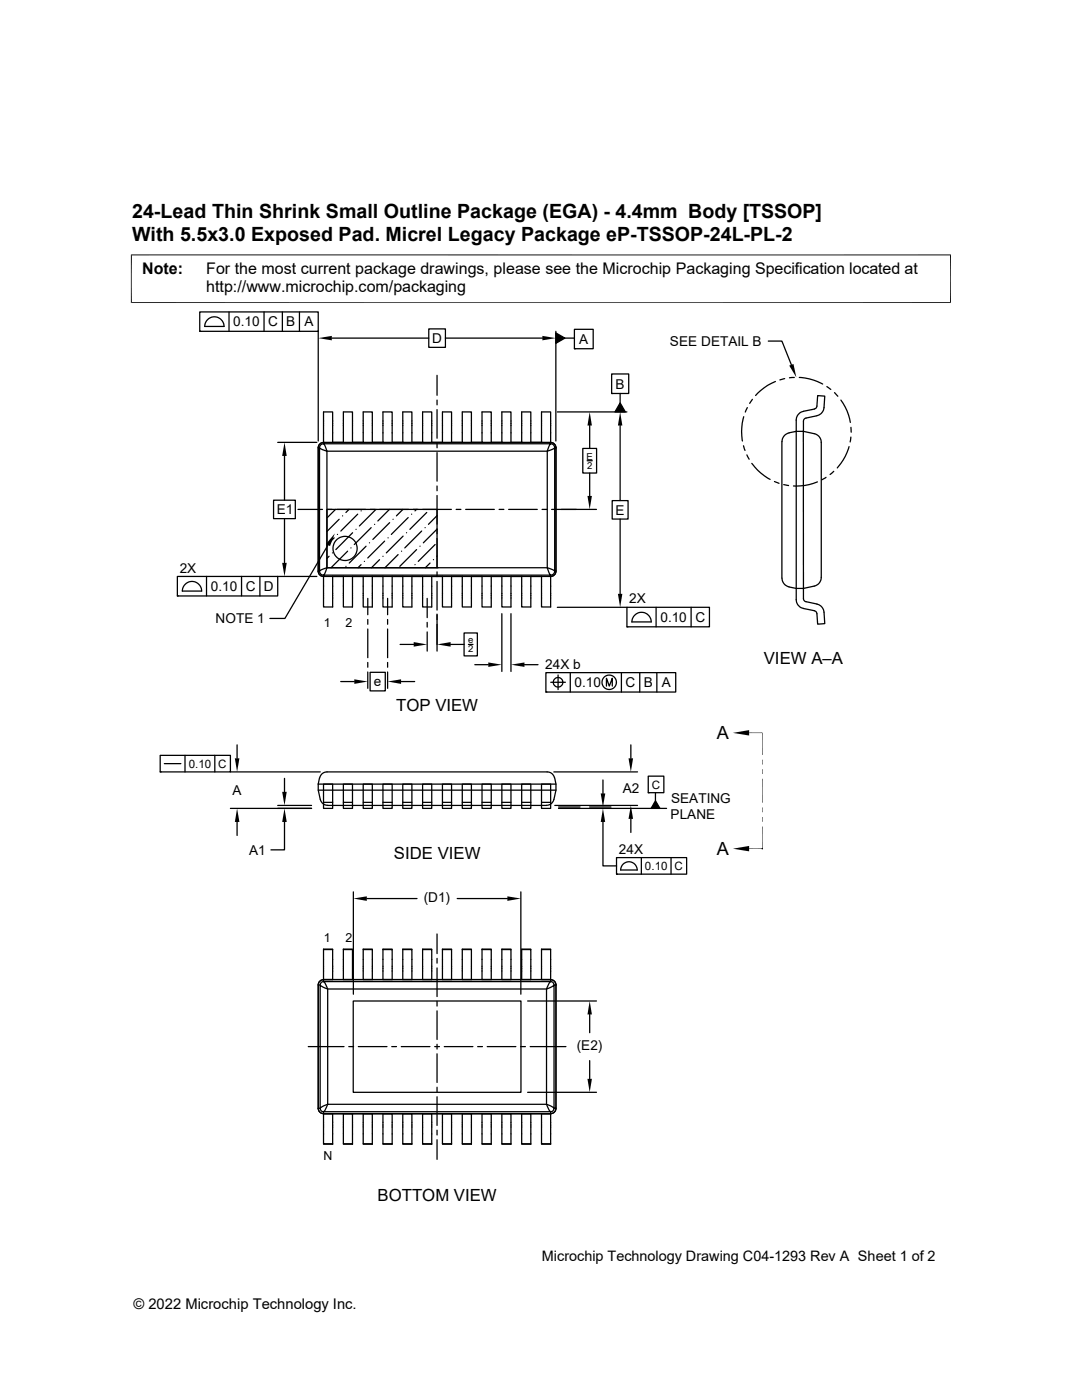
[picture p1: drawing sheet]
<svg xmlns="http://www.w3.org/2000/svg" width="216mm" height="279mm" viewBox="0 0 216 279" stroke-linecap="round" stroke-linejoin="round" font-family="sans-serif">
<g fill="none" stroke="#000" stroke-width=".25">
<path d="M39.9 62.3h23.6v3.8h-23.6zM39.9 66.1h.1M44.7 65.2a1.93 1.93 0 0 0-1.9-2 1.93 1.93 0 0 0-1.9 2h3.8M45.7 62.3v3.8M52.7 62.3v3.8M56.3 62.3v3.8M59.8 62.3v3.8M63.5 66.1v21.9M66.2 67.5h19.4M85.6 65.6h3.3v3.7h-3.3zM87.2 74.9v4M87.2 79.8v1"/>
<path d="M88.9 67.5h19.3M110.9 66.4l1.8 1.1-1.8 1zM110.9 66.1v21.9M112.7 67.5h1.9M114.6 65.7h3.8v3.9h-3.8zM114.6 69.6h.1M122 74.6h3.5v3.9h-3.5zM122 78.5h.1M123.7 78.5v1.9M150.1 79.7l-.5 .8M153.3 68.1h2.7l1.9 4.7M154.7 76.1a10.8 10.8 0 0 0-3.9 2.8"/>
<path d="M156.6 75.6l-1 .2M158.5 75.3l-1 .1M159.5 75.3l2 .3 2.6 1M165 77.2l.8 .5M166.5 78.4l.7 .7M167.8 79.8l1.2 2.2 .7 2.3M54.6 99.8h4.3v3.7h-4.3zM55.4 88.3h7.8M56.8 91v8.8M63.8 89.4l1.4 .6v23.3l-1.4 .7zM64 88.5l.6-.2v.3l-.5 .1-.3 .7h-.3v24.6v-24.6l.2-.6zM64.6 82.2h1.8v6.1h-1.8z"/>
<path d="M64.6 88.6h45.3l-.7 1.4h-44zM66.4 88.3h2.1M68.5 82.2h1.8v6.1h-1.8zM70.3 88.3h2.2M72.5 82.2h1.8v6.1h-1.8zM74.3 88.3h2.1M76.4 82.2h1.9v6.1h-1.9zM78.3 88.3h2.1M80.4 82.2h1.8v6.1h-1.8zM82.2 88.3h2.1M84.3 82.2h1.8v6.1h-1.8zM86.1 88.3h2.2"/>
<path d="M87.2 81.7v5.8M87.2 88.4v1M87.2 90.3v5.7M87.2 97v.9M87.2 98.9v5.7M88.3 82.2h1.8v6.1h-1.8zM90.1 88.3h2.1M92.2 82.2h1.9v6.1h-1.9zM94.1 88.3h2.1M96.2 82.2h1.8v6.1h-1.8zM98 88.3h2.1M100.1 82.2h1.9v6.1h-1.9z"/>
<path d="M102 88.3h2.1M104.1 82.2h1.8v6.1h-1.8zM105.9 88.3h2.2M108.1 82.2h1.8v6.4l.4 .1 .4 .7h.2l-.1-.6-.5-.4-2.2-.1zM109.2 90l1.5-.6v24.6l-1.5-.7zM110.9 89.4v24.6h-.2l-.4 .7-.4 .1v6.3h-1.8v-6.1M110.9 89.4v24.6l-.1 .6-.3 .3-.6 .1h-45.3l-.6-.1-.3-.3-.2-.6M111.2 82.2h13.9M116.3 89.5h2.7v4.9h-2.7zM117.2 91.9h1M117.7 84.9v4.6M117.7 94.4v4.6"/>
<path d="M122.2 99.9h3.1v3.7h-3.1zM123.7 84.9v15M123.7 80.4l1.1 1.8h-2.1zM148.4 89l.3 .9M148.4 83.2l-.4 2.1 .1 2.7M149 90.8l.5 .9M149.1 81.3l-.4 .9M150 92.5l1.8 1.9 1.9 1.3M154.5 96.1l.9 .4M156.4 96.7l1 .2M160.3 86.1l2.2 .5a1.79 1.79 0 0 1 1.4 1.7v26.9a1.79 1.79 0 0 1-1.4 1.8l-2.2 .4zM162.5 81.6l.4-.2 .1-.2 .2-2.2 1.4 .1-.2 2.2a1.85 1.85 0 0 1-1.4 1.7l-2.2 .4-.3 .3-.2 .4v2h-1.4v-2.3a1.74 1.74 0 0 1 1.4-1.7"/>
<path d="M162.5 81.6l-2.2 .5M163.1 96.2l-2.5 .7-2.3 .1M164.8 95.3l-.8 .5M166.4 94.1l-.8 .6M169.4 89.1l-.7 2-1.6 2.3M169.8 87.2l-.2 1M169.8 85.3v1M35.4 115h20v3.9h-20zM35.4 118.9h.1M37 116.6a1.91 1.91 0 0 1 2.1-.4 1.91 1.91 0 0 1 1.1 1.8h-3.8l.1-.6zM41.2 115v3.9M48.2 115v3.9"/>
<path d="M51.9 115v3.9M55.4 115h7.8M56.8 103.5v8.8M59.5 101.7h4.8M63.5 114h.3l.3 .7 .5 .1v6.3h1.8v-6.1M65.2 101.7h22v11.6h-22zM65.2 113.3h44l.7 1.5h-45.3zM65.3 101.7h1M65.4 108.8l-8.5 14.6h-3.1M65.7 111l-.5 .4M66.3 110.3h.1M66.7 107.3l-1.5 1.5"/>
<path d="M67 101.7l-1.7 1.6M67.2 101.7h5.7M67.3 106.7h.1M67.7 103.6l-2.5 2.5M68.3 103h.1M68.5 115v6.1h1.8v-6.1M69 113h.1M69.4 110l-3.3 3.3M69.6 101.7l-.6 .6M70 109.3h.1M70.4 106.3l-3.4 3.4M71 105.6h.1"/>
<path d="M71.4 102.6l-3.4 3.4M72.1 112.7l-.7 .6M72.1 102h.1M72.5 115v6.1h1.8v-6.1M72.7 112h.1M73 109l-3.3 3.4M73.4 119.4v3.3M73.7 108.3h.1M73.9 101.7h.9M74.1 105.3l-3.4 3.4M74.7 104.6h.1M75 101.7l-3.3 3.3"/>
<path d="M75.7 111.7l-1.6 1.6M75.8 101.7h5.7M76.4 111h.1M76.4 115v6.1h1.9v-6.1M76.8 108l-3.4 3.4M77.3 119.4v3.3M77.4 107.3h.1M77.7 101.7l-2.3 2.3M77.7 104.3l-3.3 3.4M78.4 103.6h.1M79.4 110.7l-2.6 2.6M80.1 110h.1"/>
<path d="M80.4 115v6.1h1.8v-6.1M80.4 101.7l-1.3 1.3M80.4 107l-3.3 3.3M81.1 106.3h.1M81.4 103.3l-3.3 3.4M82.1 102.6h.1M82.4 101.7h1M82.8 112.7h.1M83.1 101.7l-.3 .3M83.1 109.7l-3.3 3.3M83.8 109h.1M84.1 106l-3.3 3.3"/>
<path d="M84.3 115v6.1h1.8v-6.1M84.3 101.7h5.8M84.8 105.3h.1M85.2 102.3l-3.4 3.3M85.2 119.4v3.9M85.8 112.4l-.9 .9M86.5 111.7h.1M86.8 108.7l-3.3 3.3M87.2 105.6v.9M87.2 107.5v5.7M87.2 114.1v1M87.2 116v5.8"/>
<path d="M87.2 111h.1M87.2 105.6l-2.7 2.7M87.2 102.9l-1.7 1.7M87.2 113.3h.1M88.3 115v6.1h1.8v-6.1M91 101.7h1M92.2 115v6.1h1.9v-6.1M92.9 101.7h5.7M96.2 115v6.1h1.8v-6.1M99.6 101.7h.9M100.1 115v6.1h1.9v-6.1M101.5 101.7h5.7"/>
<path d="M104.1 115v6.1h1.8v-6.1M108.2 101.7h.9M110.1 101.7h8.9M123.7 103.6v14.9M68 136h2.7M73.4 123.6v1M73.4 125.5v5.8M73.4 132.2v1M73.4 134.1v3.3M73.9 134.2h3v3.7h-3zM77.3 123.6v1M77.3 125.5v5.8"/>
<path d="M77.3 132.2v1M77.3 134.1v3.3M79.8 128.6h2.7M80 136h2.7M85.2 124.2v1M85.2 126.1v3.8M87.2 122.6v7.3M89.9 128.6h2.7M92.6 126.3h2.6v4.6h-2.6zM93.5 128.6h.9M94.7 132.7h2.7M100.1 122.5v11.5"/>
<path d="M102 122.5v11.5M104.6 132.7h2.8M108.9 134.2h25.9v3.9h-25.9zM108.9 138.1h.1M109.9 136.2h2.9M111.2 121.2h13.9M111.4 134.7v2.9M113.8 134.2v3.9M121 136.9v-1.5l.6 1.5 .6-1.5v1.5M124 134.2v3.9M125.1 121.2h16.5v3.9h-16.5zM125.1 125.1h.1"/>
<path d="M126.1 124.1h3.8a1.93 1.93 0 0 0-1.9-1.9 1.93 1.93 0 0 0-1.9 1.9M127.7 134.2v3.9M130.9 121.2v3.9M131.1 134.2v3.9M137.9 121.2v3.9M163 120.6a1.81 1.81 0 0 1 1.4 1.6l.2 2.3-1.4 .1-.2-2.3-.1-.2-.4-.2M163 120.5l-2.2-.4-.3-.2-.2-.4v-2.1a5.8 5.8 0 0 1-3.5-.6l-.5-.5-.3-.9v-27.3a1.83 1.83 0 0 1 1.4-1.7l1.5-.3v33.6a1.74 1.74 0 0 0 1.4 1.7l2.2 .5M32 150.7h14v3.4h-14zM32 154.1h.1M32.8 152.4h3.3M36.9 150.7v3.4M42.9 150.7v3.4"/>
<path d="M46 154.1h17.9M47.3 148.7v2.6M56.8 155.3v2.7M63.5 156.5a5.4 5.4 0 0 0 .8 3.7l.6 .4 .5 .1h43.7a1.53 1.53 0 0 0 1.4-1.2M63.5 157.7h47.4M63.5 156.5h47.4M63.8 155.2l-.3 1.3M63.8 155.2a1.48 1.48 0 0 1 1.5-1.1h43.9a1.48 1.48 0 0 1 1.4 1.1M64.6 156.5h1.8v4.8h-1.8zM68.5 156.5h1.8v4.8h-1.8zM72.5 156.5h1.8v4.8h-1.8zM76.4 156.5h1.9v4.8h-1.9z"/>
<path d="M80.4 156.5h1.8v4.8h-1.8zM84.3 156.5h1.8v4.8h-1.8zM88.3 156.5h1.8v4.8h-1.8zM92.2 156.5h1.9v4.8h-1.9zM96.2 156.5h1.8v4.8h-1.8zM100.1 156.5h1.9v4.8h-1.9zM104.1 156.5h1.8v4.8h-1.8zM108.1 156.5h1.8v4.8h-1.8zM110.5 154.1h16.7M110.7 155.2l.2 1.3v1.2l-.4 1.8M120.3 155.7v2.6M125.9 148.7v2.6"/>
<path d="M129.3 154.9h3.2v3.3h-3.2zM129.3 158.2h.1M130.8 158.2v1.6M130.8 159.8l.9 1.5h-1.8zM46 161.3h16.2M47.3 164v2.7M55.4 160.7h6.8M56.8 164v5.6h-2.7M64.6 160.1h1.8M68.5 160.1h1.8M70.5 178v20.4M72.5 160.1h1.8"/>
<path d="M73.2 179.3h10M76.4 160.1h1.9M80.4 160.1h1.8M84.3 160.1h1.8M88.3 160.1h1.8M91.2 179.3h10M92.2 160.1h1.9M96.2 160.1h1.8M100.1 160.1h1.9M103.9 178v20.4M104.1 160.1h1.8M108.1 160.1h1.8"/>
<path d="M110.7 160.7h16.5M111.4 161.3h21.6M111.5 161.1h4.2M117.6 161.1h4.3M120.3 164v8.8h2.7M123 171.2h14v3.3h-14zM123 174.5h.1M124.3 172.5a1.65 1.65 0 0 1 1.8-.4 1.65 1.65 0 0 1 1 1.5h-3.3l.1-.5zM125.9 163.4v2.7M128 171.2v3.3M133.9 171.2v3.3M152.1 169.4h.1"/>
<path d="M63.9 196.6l.5 .4 1 .4v23l-1 .4-.5 .4zM64.6 189.5v6h1.8v-6l-1.8-.1 1.8 .1M64.6 195.5h45.3M64.6 195.9h45.3l-.3 .3-.5 1.2h-43.7l-.5-1.2zM64.6 195.5l-.6 .2-.3 .3-.2 .6v24.6M64.6 195.5v.4l-.4 .1-.3 .6h-.4v24.6M68.5 189.5v6h1.8v-6l-1.8-.1 1.8 .1M70.5 199.8h33.4v18.2h-33.4zM72.5 189.5v6h1.8v-6l-1.8-.1 1.8 .1M76.4 189.5v6h1.9v-6l-1.9-.1 1.9 .1M80.4 189.5v6h1.8v-6l-1.8-.1 1.8 .1M84.3 189.5v6h1.8v-6l-1.8-.1 1.8 .1"/>
<path d="M87.2 186.4v3.9M87.2 191.3v.9M87.2 193.2v5.7M87.2 199.8v1M88.3 189.5v6h1.8v-6l-1.8-.1 1.8 .1M92.2 189.5v6h1.9v-6l-1.9-.1 1.9 .1M96.2 189.5v6h1.8v-6l-1.8-.1 1.8 .1M100.1 189.5v6h1.9v-6l-1.9-.1 1.9 .1M104.1 189.5v6h1.8v-6l-1.8-.1 1.8 .1M105.3 199.8h13.7M108.1 189.5v6h1.8M109.1 197.4l.9-.4 .6-.4v24.6l-.6-.4-.9-.4z"/>
<path d="M109.9 195.5l.6 .2 .3 .3 .1 .6M109.9 189.5l-1.8-.1 1.8 .1v6.4l.4 .1 .3 .6h.3M110.9 196.6v24.6l-.1 .6-.3 .3-.6 .1M110.9 196.6v24.6h-.3l-.3 .6-.4 .1v.4M61.5 208.9h7.1M69.6 208.9h.9M71.5 208.9h5.7M78.2 208.9h.9M80.1 208.9h5.7M86.7 208.9h1M87.2 201.7v5.8M87.2 208.4v1"/>
<path d="M87.2 210.3v5.7M87.2 217v.9M87.2 218.9v5.7M88.6 208.9h5.8M95.3 208.9h1M97.2 208.9h5.7M103.9 208.9h.9M105.3 218h13.7M105.8 208.9h7.1M117.7 202.5v3.6M117.7 211.7v3.6M63.5 221.2l.2 .6 .3 .3 .6 .1"/>
<path d="M63.5 221.2h.4l.3 .6 .4 .1v.4h45.3M64.6 222.3v6h1.8h-1.8M64.6 222.3h1.8v6M64.6 222.3h45.3M65.4 220.4h43.7l.5 1.1 .3 .4h-45.3l.3-.4zM70.3 228.3v-6h-1.8v6h1.8h-1.8M74.3 228.3v-6h-1.8v6h1.8h-1.8M78.3 228.3v-6h-1.9v6h1.9h-1.9M82.2 228.3v-6h-1.8v6h1.8h-1.8M86.1 228.3v-6h-1.8v6h1.8h-1.8M87.2 225.6v.9M87.2 227.5v3.9"/>
<path d="M90.1 228.3v-6h-1.8v6h1.8h-1.8M94.1 228.3v-6h-1.9v6h1.9h-1.9M98 228.3v-6h-1.8v6h1.8h-1.8M102 228.3v-6h-1.9v6h1.9h-1.9M105.9 228.3v-6h-1.8v6h1.8h-1.8M109.9 228.3v-6h-1.8v6h1.8h-1.8"/>
<circle cx="68.9" cy="109.5" r="2.42"/>
<circle cx="111.4" cy="136.2" r=".96"/>
<circle cx="121.6" cy="136.2" r="1.44"/>
</g>
<path d="M26.1 50.9h163.7M26.2 50.8v9.7M189.7 50.8v9.7M26.1 60.4h163.7M149.5 146.3h2.6v4.4M152.1 155.4v4.8M149.5 169.4h2.7M152.1 165v4.4" fill="none" stroke="#000" stroke-width=".2"/>
<g fill="#000">
<path d="M63.5 67.5l2.7-.5v.9zM108.2 67l2.7 .5-2.7 .4zM110.9 66.4l1.8 1.1-1.8 1zM157.5 73l.8-.4 .6 2.7zM56.8 88.3l.4 2.7h-.9zM117.7 82.2l.4 2.7h-.9zM117.2 99h.9l-.4 2.7zM123.7 82.2l.5 2.7h-.9zM123.7 80.4l1.1 1.8h-2.1zM56.3 112.3h.9l-.4 2.7zM66.8 106.4l-1 2.6-.7-.5zM123.3 118.5h.9l-.5 2.7z"/>
<path d="M70.7 135.6l2.7 .4-2.7 .5zM77.3 136l2.7-.4v.9zM82.5 128.1l2.7 .5-2.7 .5zM87.2 128.6l2.7-.5v1zM97.4 132.2l2.7 .5-2.7 .4zM102 132.7l2.6-.5v.9zM46.9 151.3h.9l-.5 2.8zM56.3 158h.9l-.4 2.7zM119.9 158.3h.9l-.5 2.8zM125.4 151.3h.9l-.4 2.8zM146.2 146.3l3.3-.6v1.1zM152.1 151.6l.1 1h-.1z"/>
<path d="M152.1 153.5l.1 1h-.1zM152.1 151.6h.1v1zM152.1 153.5h.1v1zM47.3 161.3l.5 2.7h-.9zM56.8 161.3l.4 2.7h-.9zM70.5 179.3l2.7-.4v.9zM101.2 178.9l2.7 .4-2.7 .5zM120.3 161.3l.5 2.7h-.9zM125.9 160.7l.4 2.7h-.9zM130.8 159.8l.9 1.5h-1.8zM146.2 169.4l3.3-.6v1.1zM152.1 161.1l.1 1h-.1z"/>
<path d="M152.1 163l.1 1h-.1zM152.1 161.1h.1v1zM152.1 163h.1v1zM117.7 199.8l.4 2.7h-.9zM117.2 215.3h.9l-.4 2.7z"/>
</g>
<g font-size="3.9">
<text x="26.4" y="43.5">24-Lead Thin Shrink Small Outline Package (EGA) - 4.4mm Body [TSSOP]</text>
<text x="26.4" y="48">With 5.5x3.0 Exposed Pad. Micrel Legacy Package eP-TSSOP-24L-PL-2</text>
</g>
<g font-size="3.6">
<text x="143" y="147.6">A</text>
<text x="143" y="170.7">A</text>
</g>
<g font-size="3.3">
<text x="152.4" y="132.5">VIEW A–A</text>
<text x="79" y="142">TOP VIEW</text>
<text x="78.6" y="171.5">SIDE VIEW</text>
<text x="75.3" y="239.6">BOTTOM VIEW</text>
</g>
<g font-size="3.2">
<text x="28.4" y="54.6">Note:</text>
<text x="41.1" y="58.3">http://www.microchip.com/packaging</text>
<text x="41.1" y="54.6">For the most current package drawings, please see the Microchip Packaging Specification located at</text>
</g>
<g font-size="2.9">
<text x="108.1" y="251.7">Microchip Technology Drawing C04-1293 Rev A Sheet 1 of 2</text>
<text x="26.6" y="261.3">© 2022 Microchip Technology Inc.</text>
</g>
<g font-size="2.7">
<text x="46.5" y="65.2">0.10</text>
<text x="53.5" y="65.2">C</text>
<text x="57.1" y="65.2">B</text>
<text x="60.7" y="65.2">A</text>
<text x="86.2" y="68.5">D</text>
<text x="115.6" y="68.6">A</text>
<text x="133.7" y="69">SEE DETAIL B</text>
<text x="122.8" y="77.6">B</text>
<text x="55.2" y="102.6">E1</text>
<text x="122.8" y="102.7">E</text>
<text x="35.9" y="114.3">2X</text>
<text x="42.1" y="117.9">0.10</text>
<text x="49" y="118">C</text>
<text x="52.6" y="118">D</text>
<text x="43" y="124.4">NOTE 1</text>
<text x="125.6" y="120.4">2X</text>
<text x="131.8" y="124.1">0.10</text>
<text x="138.7" y="124.1">C</text>
<text x="74.6" y="137">e</text>
<text x="108.8" y="133.6">24X b</text>
<text x="114.6" y="137.1">0.10</text>
<text x="124.8" y="137.1">C</text>
<text x="128.4" y="137.1">B</text>
<text x="132" y="137.1">A</text>
<text x="46.4" y="158.7">A</text>
<text x="124.3" y="158.3">A2</text>
<text x="133.9" y="160.3">SEATING</text>
<text x="133.8" y="163.5">PLANE</text>
<text x="49.7" y="170.6">A1</text>
<text x="123.5" y="170.4">24X</text>
<text x="84.5" y="180">(D1)</text>
<text x="115.1" y="209.6">(E2)</text>
</g>
<g font-size="2.5">
<text x="64.6" y="125.1">1</text>
<text x="68.9" y="125.1">2</text>
<text x="64.6" y="187.9">1</text>
<text x="68.9" y="187.9">2</text>
<text x="64.6" y="231.6">N</text>
</g>
<g font-size="2.3">
<text x="37.7" y="153.2">0.10</text>
<text x="43.6" y="153.2">C</text>
<text x="130.1" y="157.4">C</text>
<text x="128.7" y="173.6">0.10</text>
<text x="134.6" y="173.6">C</text>
</g>
<g font-size="1.9">
<text x="117" y="91.7">E</text>
<text x="117.2" y="93.5">2</text>
<text x="93.4" y="128.4">e</text>
<text x="93.4" y="130.2">2</text>
</g>
</svg>
